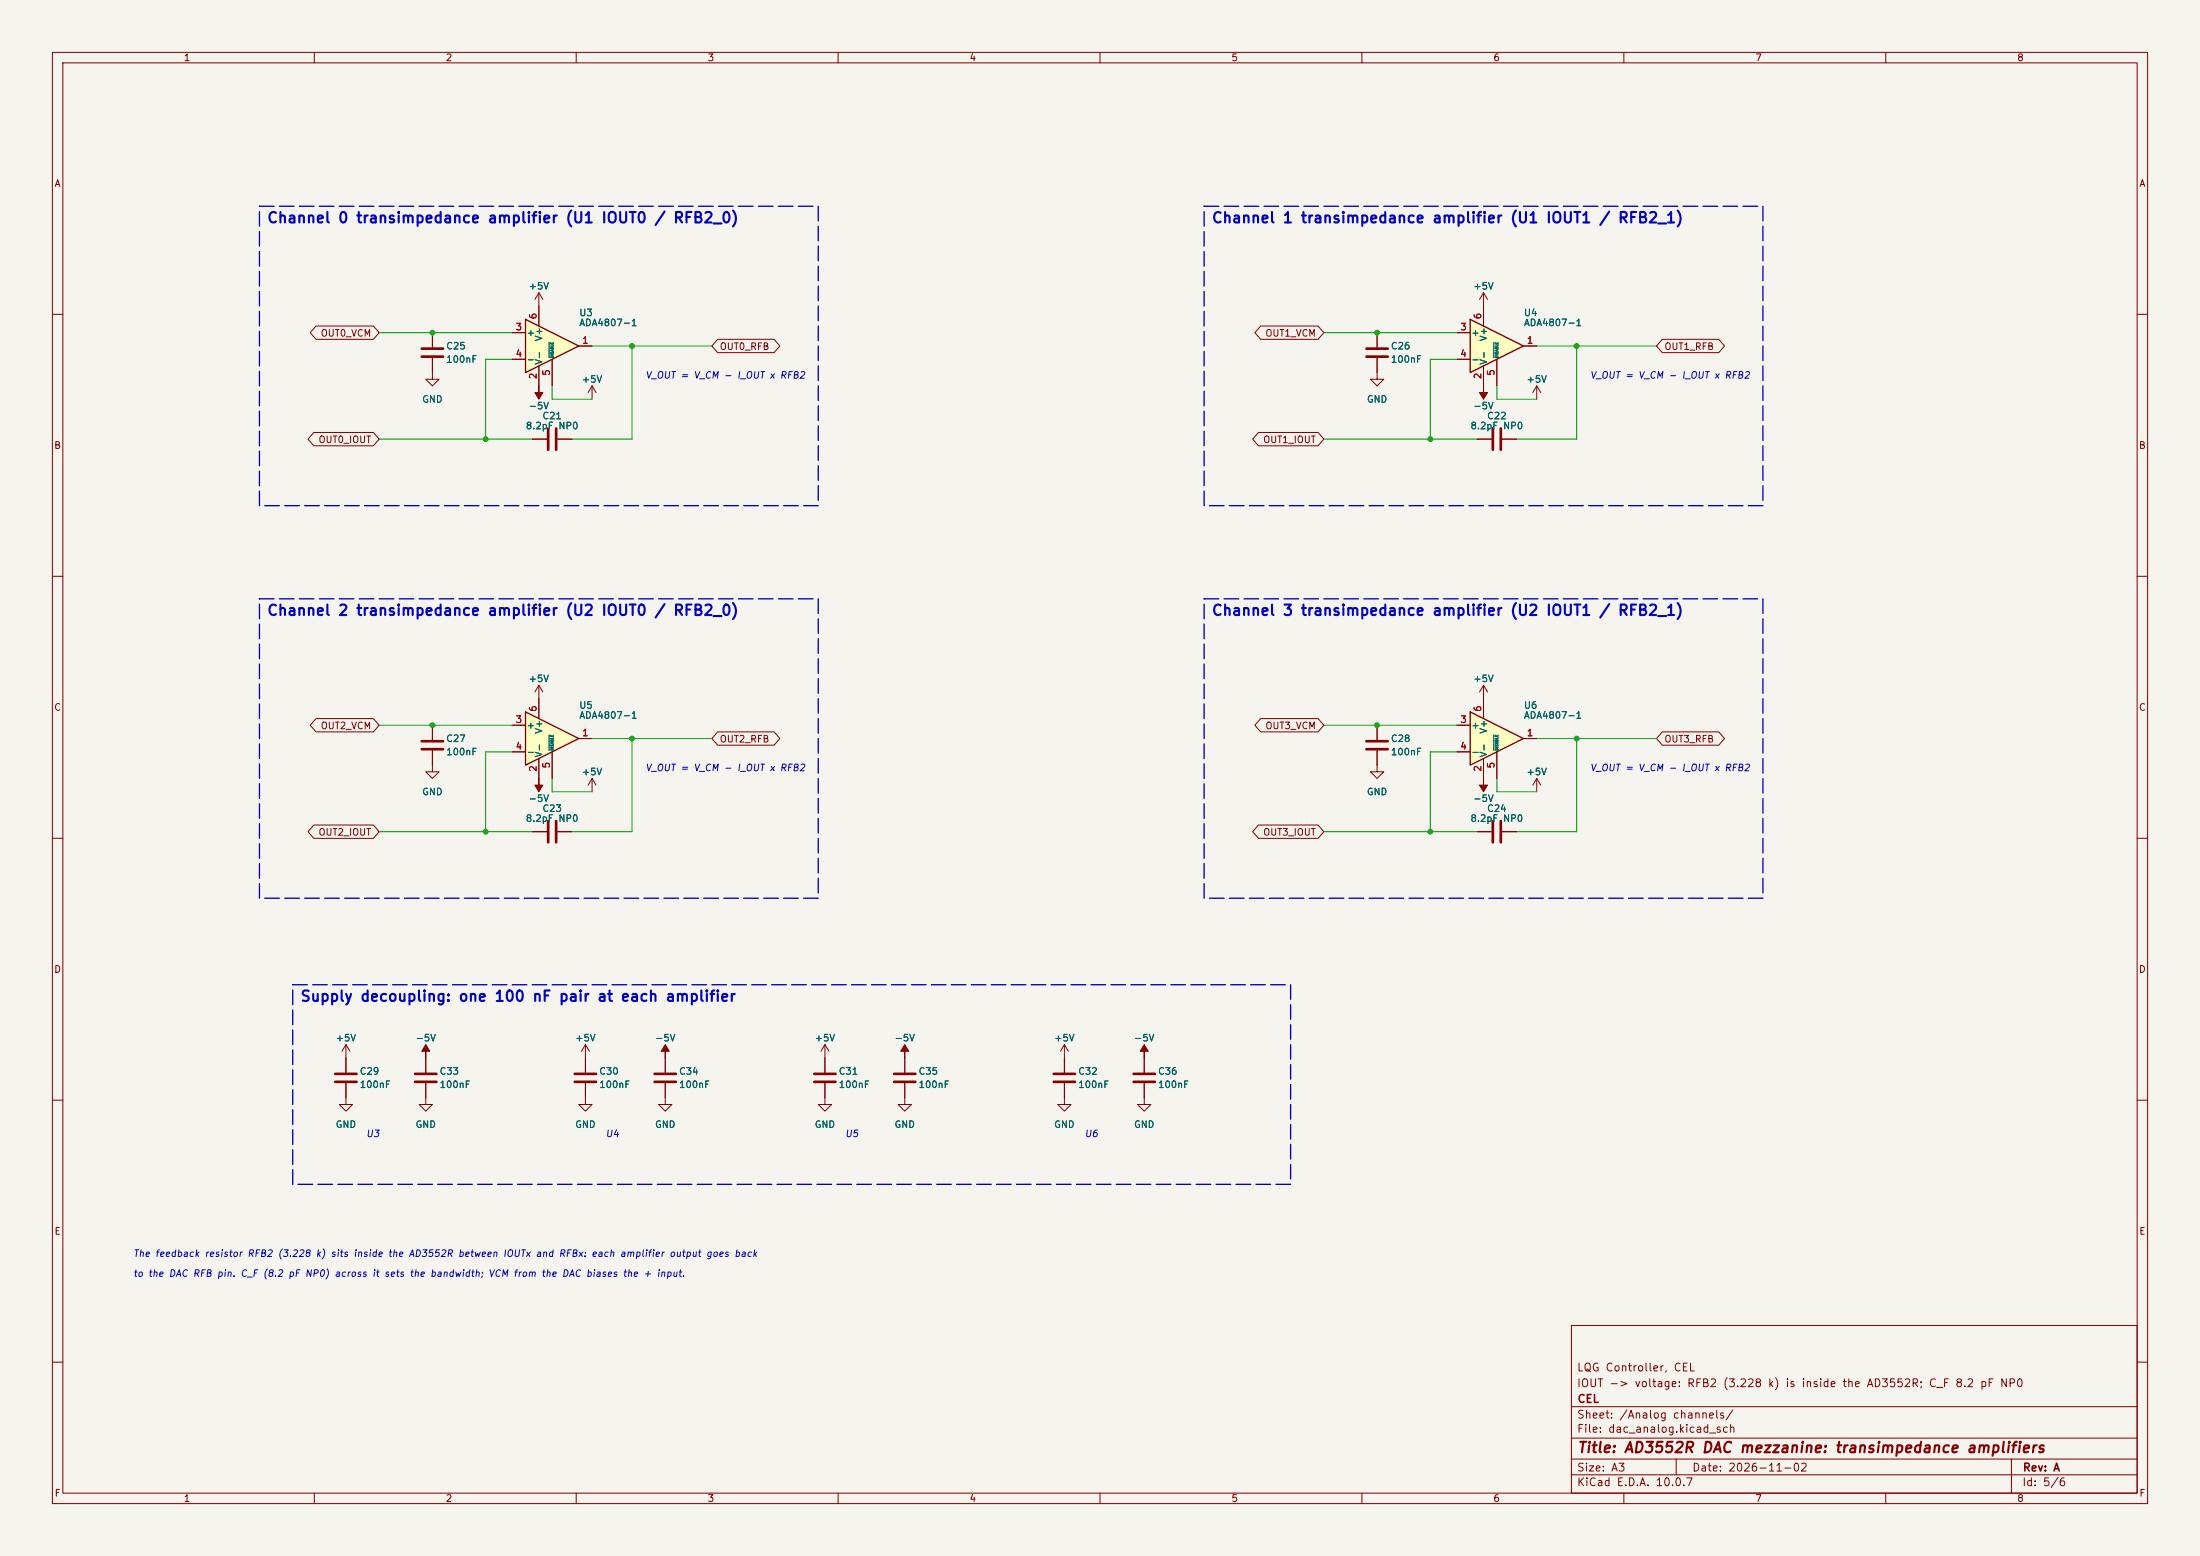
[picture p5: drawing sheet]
<svg xmlns="http://www.w3.org/2000/svg" width="420mm" height="297mm" viewBox="0 0 420 297" stroke-linecap="round" stroke-linejoin="round" font-family="sans-serif">
<path d="M0 0h420v297h-420z" fill="#f5f4ef" stroke="#f5f4ef" stroke-width=".19"/>
<g fill="none" stroke="#840000" stroke-width=".19">
<path d="M10 10h400v277h-400zM12 12h396v273h-396zM60 10v2M110 10v2M160 10v2M210 10v2M260 10v2M310 10v2M360 10v2M10 60h2M408 60h2M10 110h2"/>
<path d="M408 110h2M102.9 130.8l-.8 1.3M102.9 130.8l.7 1.3M102.9 130.8v2.6M262.9 138.4v2.8M283.2 130.8l-.8 1.3M283.2 130.8l.8 1.3M283.2 130.8v2.6M10 160h2M82.5 146.1v1.2h1.3l-1.3 1.3-1.2-1.3h1.2M101.6 158.8h2.8M106.4 158.8h2.8"/>
<path d="M113 148.6l-.7 1.3M113 148.6l.8 1.3M113 148.6v2.5M262.9 143.3v4h1.3l-1.3 1.3-1.3-1.3h1.3M281.9 158.8h2.8M286.8 158.8h2.8M293.4 148.6l-.8 1.3M293.4 148.6l.7 1.3M293.4 148.6v2.5M408 160h2M111.8 199.4l-.8 1.3M111.8 199.4l.7 1.3"/>
<path d="M111.8 199.4v2.5M203.2 199.4l-.8 1.3M203.2 199.4l.8 1.3M203.2 199.4v2.5M10 210h2M81.3 209.6v1.2h1.2l-1.2 1.3-1.3-1.3h1.3M111.8 209.6v1.2h1.2l-1.2 1.3-1.3-1.3h1.3M203.2 209.6v1.2h1.3l-1.3 1.3-1.3-1.3h1.3M218.4 206.8v4h1.3l-1.3 1.3-1.2-1.3h1.2M218.4 201.9v2.8M408 210h2M300 253h108v32h-108z"/>
<path d="M10 260h2M300 278.5h108M300 274.5h108M300 268.5h108M320 278.5v3M384 278.5v6.5M408 260h2M60 285v2M110 285v2M160 285v2M210 285v2M260 285v2"/>
<path d="M300 281.5h108M310 285v2M360 285v2"/>
</g>
<path d="M104.6 156.7v4.1M106.2 156.7v4.1M260.9 141.5h4M260.9 143h4M285 156.7v4.1M286.5 156.7v4.1M216.4 206.5h4.1M216.4 205h4.1" fill="none" stroke="#840000" stroke-width=".51"/>
<g fill="#840000" stroke="#840000" stroke-width=".19">
<path d="M127 199.4l.8 1.3h-.8v1.2v-1.2h-.8z"/>
<path d="M102.9 148.6v1.3h.7l-.7 1.2-.8-1.2h.8z"/>
<path d="M218.4 199.4l.8 1.3h-.8v1.2v-1.2h-.7z"/>
<path d="M283.2 148.6v1.3h.8l-.8 1.2-.8-1.2h.8z"/>
</g>
<path d="M100.3 135.9l10.2 5.1-10.2 5.1z" fill="#ffffc2"/>
<path d="M100.3 135.9l10.2 5.1-10.2 5.1z" fill="none" stroke="#840000" stroke-width=".25"/>
<g fill="none" stroke="#840000" stroke-width=".19">
<path d="M283.2 55.9l-.8 1.3M283.2 55.9l.8 1.3M283.2 55.9v2.5M281.9 83.8h2.8M286.8 83.8h2.8M82.5 138.4v2.8M97.8 138.4h2.5M102.9 133.4v3.8M82.5 143.3v2.8M97.8 143.5h2.5M102.9 144.8v3.8M105.4 143.5v5.1"/>
<path d="M110.5 141h2.5"/>
</g>
<path d="M104.8 140.3v2.9" fill="none" stroke="#006464" stroke-width=".19"/>
<path d="M285 81.8v4.1M286.5 81.8v4.1M80.5 141.5h4.1M80.5 143h4.1" fill="none" stroke="#840000" stroke-width=".51"/>
<path d="M283.2 73.7v1.2h.8l-.8 1.3-.8-1.3h.8z" fill="#840000" stroke="#840000" stroke-width=".19"/>
<path d="M280.7 61l10.1 5-10.1 5.1z" fill="#ffffc2"/>
<path d="M280.7 61l10.1 5-10.1 5.1z" fill="none" stroke="#840000" stroke-width=".25"/>
<g fill="none" stroke="#840000" stroke-width=".19">
<path d="M283.2 58.4v3.8M113 73.7l-.7 1.2M113 73.7l.8 1.2M113 73.7v2.5M262.9 68.3v4.1h1.3l-1.3 1.3-1.3-1.3h1.3M262.9 63.5v2.8M278.1 63.5h2.6M278.1 68.6h2.6M283.2 69.9v3.8M285.7 68.6v5.1M290.8 66h2.6M293.4 73.7l-.8 1.2"/>
<path d="M293.4 73.7l.7 1.2M293.4 73.7v2.5M66 199.4l-.7 1.3M66 199.4l.8 1.3M66 199.4v5.3M157.5 199.4l-.8 1.3M157.5 199.4l.7 1.3M157.5 199.4v5.3M66 206.8v4h1.3l-1.3 1.3-1.2-1.3h1.2M81.3 201.9v2.8M81.3 206.8v2.8M111.8 201.9v2.8"/>
<path d="M111.8 206.8v2.8M127 201.9v2.8M127 206.8v2.8M157.5 206.8v4h1.2l-1.2 1.3-1.3-1.3h1.3M172.7 201.9v2.8M172.7 206.8v2.8M203.2 201.9v2.8M203.2 206.8v2.8"/>
</g>
<path d="M285.2 65.4v2.9" fill="none" stroke="#006464" stroke-width=".19"/>
<g fill="none" stroke="#840000" stroke-width=".51">
<path d="M260.9 66.5h4M260.9 68.1h4M64 206.5h4.1M64 205h4.1M79.2 206.5h4.1M79.2 205h4.1M109.7 206.5h4.1M109.7 205h4.1M125 206.5h4M125 205h4M155.4 206.5h4.1M155.4 205h4.1"/>
<path d="M170.7 206.5h4.1M170.7 205h4.1M201.2 206.5h4M201.2 205h4"/>
</g>
<g fill="#840000" stroke="#840000" stroke-width=".19">
<path d="M81.3 199.4l.7 1.3h-.7v1.2v-1.2h-.8z"/>
<path d="M102.9 73.7v1.2h.7l-.7 1.3-.8-1.3h.8z"/>
<path d="M172.7 199.4l.8 1.3h-.8v1.2v-1.2h-.7z"/>
</g>
<path d="M280.7 135.9l10.1 5.1-10.1 5.1z" fill="#ffffc2"/>
<path d="M280.7 135.9l10.1 5.1-10.1 5.1z" fill="none" stroke="#840000" stroke-width=".25"/>
<path d="M102.9 55.9l-.8 1.3M102.9 55.9l.7 1.3M102.9 55.9v2.5M278.1 138.4h2.6M283.2 133.4v3.8M278.1 143.5h2.6M283.2 144.8v3.8M285.7 143.5v5.1M290.8 141h2.6M127 209.6v1.2h1.3l-1.3 1.3-1.3-1.3h1.3M172.7 209.6v1.2h1.3l-1.3 1.3-1.3-1.3h1.3" fill="none" stroke="#840000" stroke-width=".19"/>
<path d="M285.2 140.3v2.9" fill="none" stroke="#006464" stroke-width=".19"/>
<path d="M100.3 61l10.2 5-10.2 5.1z" fill="#ffffc2"/>
<path d="M100.3 61l10.2 5-10.2 5.1z" fill="none" stroke="#840000" stroke-width=".25"/>
<g fill="none" stroke="#840000" stroke-width=".19">
<path d="M102.9 58.4v3.8M283.2 58.4v3.8M60.3 62.2h11l1.1 1.3-1.1 1.3h-11l-1.1-1.3zM82.5 68.3v4.1h1.3l-1.3 1.3-1.2-1.3h1.2M82.5 63.5v2.8M97.8 63.5h2.5M97.8 68.6h2.5M102.9 69.9v3.8M105.4 68.6v5.1M110.5 66h2.5M137 64.8h10.8l1.1 1.2-1.1 1.3h-10.8l-1.1-1.3zM240.7 62.2h10.9l1.1 1.3-1.1 1.3h-10.9l-1.1-1.3z"/>
<path d="M262.9 63.5v2.8M262.9 68.3v2.8M278.1 63.5h2.6M278.1 68.6h2.6M283.2 69.9v3.8M285.7 68.6v5.1M290.8 66h2.6M317.3 64.8h10.8l1.1 1.2-1.1 1.3h-10.8l-1.1-1.3zM59.9 82.5h11.4l1.1 1.3-1.1 1.3h-11.4l-1.1-1.3zM101.6 83.8h2.8M106.4 83.8h2.8M240.2 82.5h11.4l1.1 1.3-1.1 1.3h-11.4l-1.1-1.3z"/>
<path d="M281.9 83.8h2.8M286.8 83.8h2.8M60.3 137.2h11l1.1 1.2-1.1 1.3h-11l-1.1-1.3zM82.5 138.4v2.8M97.8 138.4h2.5M102.9 133.4v3.8M137 139.7h10.8l1.1 1.3-1.1 1.2h-10.8l-1.1-1.2zM240.7 137.2h10.9l1.1 1.2-1.1 1.3h-10.9l-1.1-1.3zM262.9 138.4v2.8M278.1 138.4h2.6M283.2 133.4v3.8M317.3 139.7h10.8l1.1 1.3-1.1 1.2h-10.8l-1.1-1.2z"/>
<path d="M59.9 157.5h11.4l1.1 1.3-1.1 1.2h-11.4l-1.1-1.2zM82.5 143.3v2.8M97.8 143.5h2.5M101.6 158.8h2.8M102.9 144.8v3.8M105.4 143.5v5.1M106.4 158.8h2.8M110.5 141h2.5M240.2 157.5h11.4l1.1 1.3-1.1 1.2h-11.4l-1.1-1.2zM262.9 143.3v2.8M278.1 143.5h2.6M281.9 158.8h2.8"/>
<path d="M283.2 144.8v3.8M285.7 143.5v5.1M286.8 158.8h2.8M290.8 141h2.6M66 201.9v2.8M66 206.8v2.8M81.3 201.9v2.8M81.3 206.8v2.8M111.8 201.9v2.8M111.8 206.8v2.8M127 201.9v2.8M127 206.8v2.8"/>
<path d="M157.5 201.9v2.8M157.5 206.8v2.8M172.7 201.9v2.8M172.7 206.8v2.8M203.2 201.9v2.8M203.2 206.8v2.8M218.4 201.9v2.8M218.4 206.8v2.8"/>
</g>
<path d="M104.8 65.4v2.9M285.2 65.4v2.9M104.8 140.3v2.9M285.2 140.3v2.9" fill="none" stroke="#006464" stroke-width=".19"/>
<path d="M80.5 66.5h4.1M80.5 68.1h4.1M104.6 81.8v4.1M106.2 81.8v4.1" fill="none" stroke="#840000" stroke-width=".51"/>
<g fill="none" stroke="#009600" stroke-width=".19">
<path d="M72.4 63.5h25.4M97.8 68.6h-5.1v15.2M105.4 73.7v2.5h7.6M113 66h22.9M120.6 66v17.8h-11.4M252.7 63.5h25.4M278.1 68.6h-5.1v15.2M285.7 73.7v2.5h7.7M293.4 66h22.8M301 66v17.8h-11.4M72.4 83.8h29.2M252.7 83.8h29.2"/>
<path d="M72.4 138.4h25.4M252.7 138.4h25.4M72.4 158.8h29.2M97.8 143.5h-5.1v15.3M105.4 148.6v2.5h7.6M113 141h22.9M120.6 141v17.8h-11.4M252.7 158.8h29.2M278.1 143.5h-5.1v15.3M285.7 148.6v2.5h7.7M293.4 141h22.8M301 141v17.8h-11.4"/>
</g>
<path d="M49.5 39.4h106.7v57.1h-106.7zM229.9 39.4h106.6v57.1h-106.6zM49.5 114.3h106.7v57.2h-106.7zM229.9 114.3h106.6v57.2h-106.6zM55.9 188h190.5v38.1h-190.5z" fill="none" stroke="#0000c2" stroke-width=".25" stroke-dasharray="2.8 1"/>
<g fill="#009600" stroke="#009600" stroke-width=".19">
<circle cx="120.6" cy="66" r=".46"/>
<circle cx="82.5" cy="63.5" r=".46"/>
<circle cx="92.7" cy="83.8" r=".46"/>
<circle cx="301" cy="141" r=".46"/>
<circle cx="273" cy="158.8" r=".46"/>
<circle cx="262.9" cy="138.4" r=".46"/>
<circle cx="301" cy="66" r=".46"/>
<circle cx="273" cy="83.8" r=".46"/>
<circle cx="262.9" cy="63.5" r=".46"/>
<circle cx="120.6" cy="141" r=".46"/>
<circle cx="82.5" cy="138.4" r=".46"/>
<circle cx="92.7" cy="158.8" r=".46"/>
</g>
<g font-size="2" fill="#0000c2">
<text x="50.9" y="43.1">Channel 0 transimpedance amplifier (U1 IOUT0 / RFB2_0)</text>
<text x="231.2" y="43.1">Channel 1 transimpedance amplifier (U1 IOUT1 / RFB2_1)</text>
<text x="50.9" y="118">Channel 2 transimpedance amplifier (U2 IOUT0 / RFB2_0)</text>
<text x="231.2" y="118">Channel 3 transimpedance amplifier (U2 IOUT1 / RFB2_1)</text>
<text x="57.2" y="191.7">Supply decoupling: one 100 nF pair at each amplifier</text>
</g>
<text font-size="2" fill="#840000" x="301" y="277.8">Title: AD3552R DAC mezzanine: transimpedance amplifiers</text>
<g font-size="1.5" fill="#840000">
<text x="300.9" y="262.1">LQG Controller, CEL</text>
<text x="300.9" y="265.1">IOUT -&gt; voltage: RFB2 (3.228 k) is inside the AD3552R; C_F 8.2 pF NP0</text>
<text x="301" y="268.1">CEL</text>
<text x="300.9" y="273.8">File: dac_analog.kicad_sch</text>
<text x="300.9" y="271.1">Sheet: /Analog channels/</text>
<text x="300.9" y="281.2">Size: A3</text>
<text x="322.9" y="281.2">Date: 2026-11-02</text>
<text x="386" y="281.2">Rev: A</text>
<text x="300.9" y="284">KiCad E.D.A. 10.0.7</text>
<text x="385.9" y="284">Id: 5/6</text>
</g>
<g font-size="1.3" fill="#840000">
<text x="35" y="12">1</text>
<text x="85" y="12">2</text>
<text x="135" y="12">3</text>
<text x="185" y="12">4</text>
<text x="235" y="12">5</text>
<text x="285" y="12">6</text>
<text x="335" y="12">7</text>
<text x="385" y="12">8</text>
<text x="10.3" y="36">A</text>
<text x="408.3" y="36">A</text>
<text x="61.1" y="64.6">OUT0_VCM</text>
<text x="241.5" y="64.6">OUT1_VCM</text>
<text x="137.3" y="67.1">OUT0_RFB</text>
<text x="317.6" y="67.1">OUT1_RFB</text>
<text x="10.2" y="86">B</text>
<text x="60.7" y="84.9">OUT0_IOUT</text>
<text x="241" y="84.9">OUT1_IOUT</text>
<text x="408.2" y="86">B</text>
<text x="10.2" y="136">C</text>
<text x="408.2" y="136">C</text>
<text x="61.1" y="139.5">OUT2_VCM</text>
<text x="137.3" y="142">OUT2_RFB</text>
<text x="241.5" y="139.5">OUT3_VCM</text>
<text x="317.6" y="142">OUT3_RFB</text>
<text x="60.7" y="159.8">OUT2_IOUT</text>
<text x="241" y="159.8">OUT3_IOUT</text>
<text x="10.2" y="186">D</text>
<text x="408.2" y="186">D</text>
<text x="10.3" y="236">E</text>
<text x="408.3" y="236">E</text>
<text x="10.3" y="286">F</text>
<text x="35" y="287">1</text>
<text x="85" y="287">2</text>
<text x="135" y="287">3</text>
<text x="185" y="287">4</text>
<text x="235" y="287">5</text>
<text x="285" y="287">6</text>
<text x="335" y="287">7</text>
<text x="385" y="287">8</text>
<text x="408.3" y="286">F</text>
</g>
<g font-size="1.3" fill="#006464">
<text x="100.8" y="55.6">+5V</text>
<text x="281.1" y="55.6">+5V</text>
<text x="100.4" y="64.5">+</text>
<text x="103.8" y="65.2" transform="rotate(-90 103.8 65.2)">V+</text>
<text x="110.5" y="60.7">U3</text>
<text x="110.5" y="62.6">ADA4807-1</text>
<text x="280.8" y="64.5">+</text>
<text x="284.2" y="65.2" transform="rotate(-90 284.2 65.2)">V+</text>
<text x="290.8" y="60.7">U4</text>
<text x="290.8" y="62.6">ADA4807-1</text>
<text x="85.1" y="67">C25</text>
<text x="85.1" y="69.5">100nF</text>
<text x="100.4" y="69.5">-</text>
<text x="103.8" y="69.7" transform="rotate(-90 103.8 69.7)">V-</text>
<text x="265.4" y="67">C26</text>
<text x="265.4" y="69.5">100nF</text>
<text x="280.8" y="69.5">-</text>
<text x="284.2" y="69.7" transform="rotate(-90 284.2 69.7)">V-</text>
<text x="80.5" y="77.2">GND</text>
<text x="111" y="73.4">+5V</text>
<text x="260.8" y="77.2">GND</text>
<text x="291.3" y="73.4">+5V</text>
<text x="100.3" y="82.2">8.2pF</text>
<text x="100.8" y="78.4">-5V</text>
<text x="103.4" y="80.3">C21</text>
<text x="106.5" y="82.2">NP0</text>
<text x="280.6" y="82.2">8.2pF</text>
<text x="281.1" y="78.4">-5V</text>
<text x="283.8" y="80.3">C22</text>
<text x="286.8" y="82.2">NP0</text>
<text x="100.8" y="130.5">+5V</text>
<text x="281.1" y="130.5">+5V</text>
<text x="110.5" y="135.6">U5</text>
<text x="110.5" y="137.5">ADA4807-1</text>
<text x="290.8" y="135.6">U6</text>
<text x="290.8" y="137.5">ADA4807-1</text>
<text x="85.1" y="141.9">C27</text>
<text x="100.4" y="139.4">+</text>
<text x="103.8" y="140.2" transform="rotate(-90 103.8 140.2)">V+</text>
<text x="265.4" y="141.9">C28</text>
<text x="280.8" y="139.4">+</text>
<text x="284.2" y="140.2" transform="rotate(-90 284.2 140.2)">V+</text>
<text x="85.1" y="144.5">100nF</text>
<text x="100.4" y="144.5">-</text>
<text x="103.8" y="144.7" transform="rotate(-90 103.8 144.7)">V-</text>
<text x="111" y="148.3">+5V</text>
<text x="265.4" y="144.5">100nF</text>
<text x="280.8" y="144.5">-</text>
<text x="284.2" y="144.7" transform="rotate(-90 284.2 144.7)">V-</text>
<text x="291.3" y="148.3">+5V</text>
<text x="80.5" y="152.1">GND</text>
<text x="100.8" y="153.4">-5V</text>
<text x="103.4" y="155.3">C23</text>
<text x="260.8" y="152.1">GND</text>
<text x="281.1" y="153.4">-5V</text>
<text x="283.8" y="155.3">C24</text>
<text x="100.3" y="157.2">8.2pF</text>
<text x="106.5" y="157.2">NP0</text>
<text x="280.6" y="157.2">8.2pF</text>
<text x="286.8" y="157.2">NP0</text>
<text x="64" y="199.1">+5V</text>
<text x="79.2" y="199.1">-5V</text>
<text x="109.7" y="199.1">+5V</text>
<text x="124.9" y="199.1">-5V</text>
<text x="155.4" y="199.1">+5V</text>
<text x="170.7" y="199.1">-5V</text>
<text x="201.1" y="199.1">+5V</text>
<text x="216.4" y="199.1">-5V</text>
<text x="68.6" y="205.4">C29</text>
<text x="68.6" y="208">100nF</text>
<text x="83.8" y="205.4">C33</text>
<text x="83.8" y="208">100nF</text>
<text x="114.3" y="205.4">C30</text>
<text x="114.3" y="208">100nF</text>
<text x="129.5" y="205.4">C34</text>
<text x="129.5" y="208">100nF</text>
<text x="160" y="205.4">C31</text>
<text x="160" y="208">100nF</text>
<text x="175.2" y="205.4">C35</text>
<text x="175.2" y="208">100nF</text>
<text x="205.7" y="205.4">C32</text>
<text x="205.7" y="208">100nF</text>
<text x="221" y="205.4">C36</text>
<text x="221" y="208">100nF</text>
<text x="64" y="215.6">GND</text>
<text x="79.2" y="215.6">GND</text>
<text x="109.7" y="215.6">GND</text>
<text x="124.9" y="215.6">GND</text>
<text x="155.4" y="215.6">GND</text>
<text x="170.7" y="215.6">GND</text>
<text x="201.1" y="215.6">GND</text>
<text x="216.4" y="215.6">GND</text>
</g>
<g font-size="1.3" fill="#a90000">
<text x="98.3" y="63.4">3</text>
<text x="102.7" y="61.1" transform="rotate(-90 102.7 61.1)">6</text>
<text x="111" y="65.9">1</text>
<text x="278.7" y="63.4">3</text>
<text x="283.1" y="61.1" transform="rotate(-90 283.1 61.1)">6</text>
<text x="291.4" y="65.9">1</text>
<text x="98.3" y="68.4">4</text>
<text x="105.3" y="71.9" transform="rotate(-90 105.3 71.9)">5</text>
<text x="278.7" y="68.4">4</text>
<text x="285.6" y="71.9" transform="rotate(-90 285.6 71.9)">5</text>
<text x="102.7" y="72.5" transform="rotate(-90 102.7 72.5)">2</text>
<text x="283.1" y="72.5" transform="rotate(-90 283.1 72.5)">2</text>
<text x="102.7" y="136" transform="rotate(-90 102.7 136)">6</text>
<text x="283.1" y="136" transform="rotate(-90 283.1 136)">6</text>
<text x="98.3" y="138.3">3</text>
<text x="98.3" y="143.4">4</text>
<text x="111" y="140.8">1</text>
<text x="278.7" y="138.3">3</text>
<text x="278.7" y="143.4">4</text>
<text x="291.4" y="140.8">1</text>
<text x="102.7" y="147.4" transform="rotate(-90 102.7 147.4)">2</text>
<text x="105.3" y="146.8" transform="rotate(-90 105.3 146.8)">5</text>
<text x="283.1" y="147.4" transform="rotate(-90 283.1 147.4)">2</text>
<text x="285.6" y="146.8" transform="rotate(-90 285.6 146.8)">5</text>
</g>
<g font-size="1.3" fill="#0000c2">
<text x="123.1" y="72.6">V_OUT = V_CM - I_OUT x RFB2</text>
<text x="303.4" y="72.6">V_OUT = V_CM - I_OUT x RFB2</text>
<text x="123.1" y="147.5">V_OUT = V_CM - I_OUT x RFB2</text>
<text x="303.4" y="147.5">V_OUT = V_CM - I_OUT x RFB2</text>
<text x="69.8" y="217.4">U3</text>
<text x="115.5" y="217.4">U4</text>
<text x="161.2" y="217.4">U5</text>
<text x="206.9" y="217.4">U6</text>
<text x="25.3" y="240.2">The feedback resistor RFB2 (3.228 k) sits inside the AD3552R between IOUTx and RFBx: each amplifier output goes back</text>
<text x="25.3" y="244">to the DAC RFB pin. C_F (8.2 pF NP0) across it sets the bandwidth; VCM from the DAC biases the + input.</text>
</g>
<g font-size=".5" fill="#006464">
<text x="105.8" y="68.4" transform="rotate(-90 105.8 68.4)">DISABLE</text>
<text x="286.1" y="68.4" transform="rotate(-90 286.1 68.4)">DISABLE</text>
<text x="105.8" y="143.3" transform="rotate(-90 105.8 143.3)">DISABLE</text>
<text x="286.1" y="143.3" transform="rotate(-90 286.1 143.3)">DISABLE</text>
</g>
</svg>
